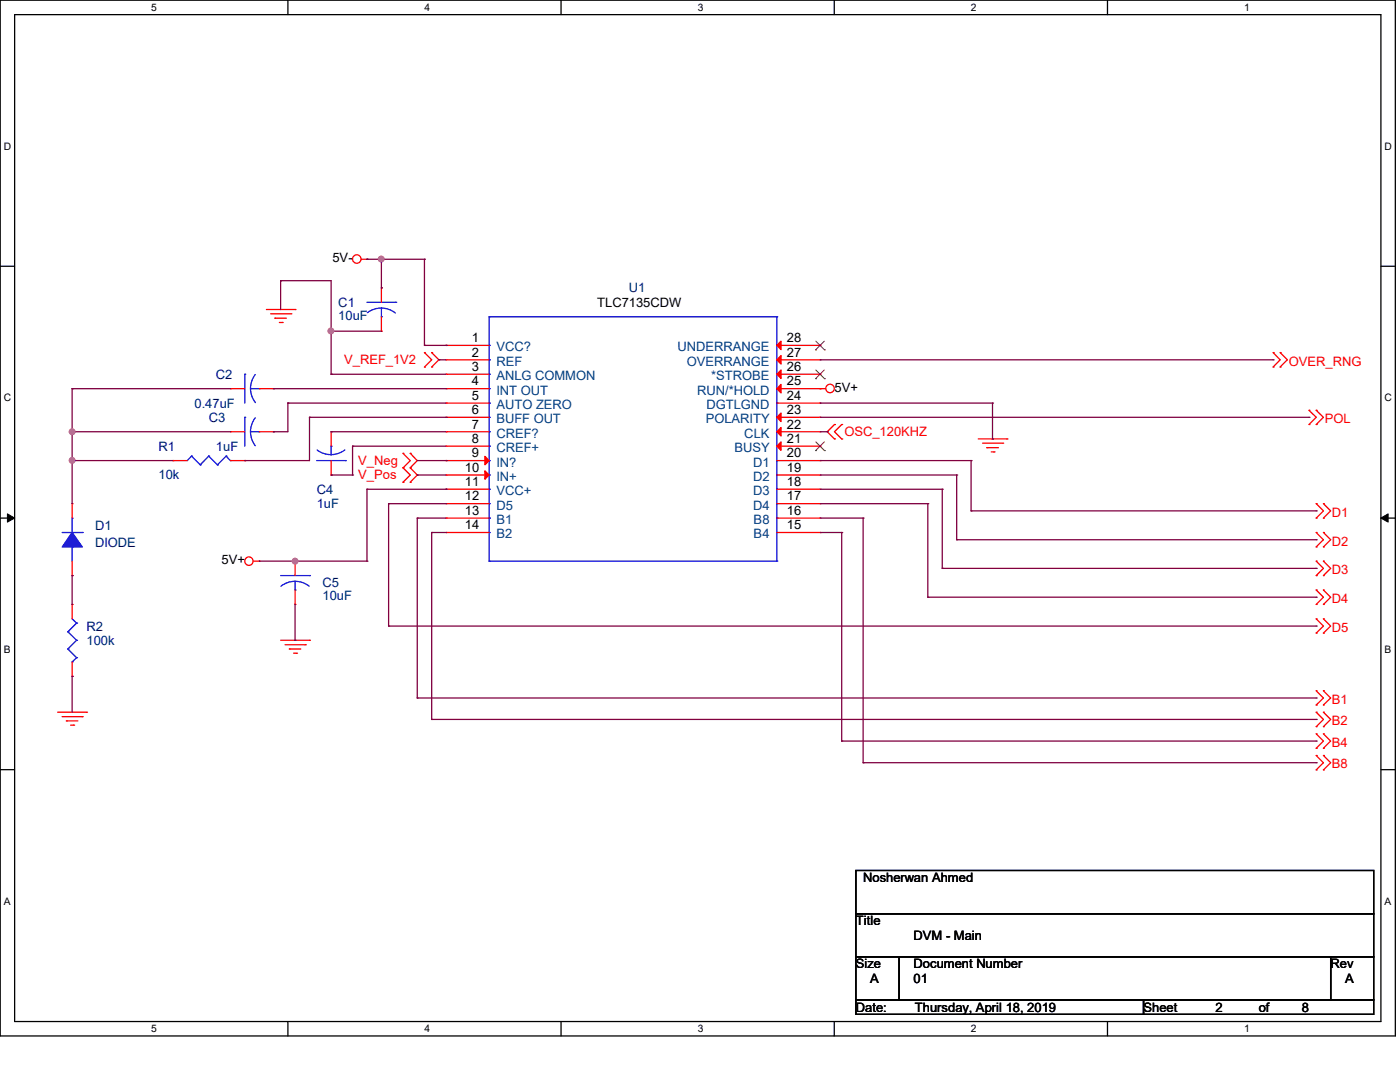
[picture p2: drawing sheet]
<svg xmlns="http://www.w3.org/2000/svg" width="279mm" height="216mm" viewBox="0 0 279 216" stroke-linecap="round" stroke-linejoin="round" font-family="sans-serif">
<path d="M0 0h278.5v206.7h-278.5zM2.9 2.9h272.7v200.9h-272.7z" fill="none" stroke="#000" stroke-width=".25"/>
<g fill="#fff">
<path d="M30.2 .3h1.1v2.3h-1.1z"/>
<path d="M30.2 204.1h1.1v2.3h-1.1z"/>
</g>
<path d="M57.4 0v2.9M57.4 203.8v2.9" fill="none" stroke="#000" stroke-width=".25"/>
<g fill="#fff">
<path d="M84.7 .3h1.1v2.3h-1.1z"/>
<path d="M84.7 204.1h1.1v2.3h-1.1z"/>
</g>
<path d="M112 0v2.9M112 203.8v2.9" fill="none" stroke="#000" stroke-width=".25"/>
<g fill="#fff">
<path d="M139.2 .3h1.1v2.3h-1.1z"/>
<path d="M139.2 204.1h1.1v2.3h-1.1z"/>
</g>
<path d="M166.5 0v2.9M166.5 203.8v2.9" fill="none" stroke="#000" stroke-width=".25"/>
<g fill="#fff">
<path d="M193.8 .3h1.1v2.3h-1.1z"/>
<path d="M193.8 204.1h1.1v2.3h-1.1z"/>
</g>
<path d="M221 0v2.9M221 203.8v2.9" fill="none" stroke="#000" stroke-width=".25"/>
<g fill="#fff">
<path d="M248.3 .3h1.1v2.3h-1.1z"/>
<path d="M248.3 204.1h1.1v2.3h-1.1z"/>
<path d="M.8 28h1.4v2.3h-1.4z"/>
<path d="M276.3 28h1.4v2.3h-1.4z"/>
<path d="M.8 78.2h1.4v2.3h-1.4z"/>
<path d="M276.3 78.2h1.4v2.3h-1.4z"/>
</g>
<path d="M0 53.1h2.9M275.6 53.1h2.9" fill="none" stroke="#000" stroke-width=".25"/>
<g fill="#fff">
<path d="M.8 128.5h1.3v2.2h-1.3z"/>
<path d="M276.3 128.5h1.3v2.2h-1.3z"/>
</g>
<path d="M0 103.4h2.9M275.6 103.4h2.9" fill="none" stroke="#000" stroke-width=".25"/>
<path d="M1.5 102.5l1.4 .9-1.4 .8zM275.6 103.4l1.4-.9v1.7z" fill="#000" stroke="#000" stroke-width=".2"/>
<g fill="#fff">
<path d="M.8 178.7h1.3v2.2h-1.3z"/>
<path d="M276.3 178.7h1.3v2.2h-1.3z"/>
</g>
<path d="M0 153.6h2.9M275.6 153.6h2.9M170.8 173.7h103.4v8.6h-103.4zM170.8 182.3h103.4v8.6h-103.4zM170.8 190.9h8.7v8.6h-8.7zM170.8 199.5h57.4v2.9h-57.4zM179.5 190.9h86.1v8.6h-86.1zM228.2 199.5h46v2.9h-46zM265.6 190.9h8.6v8.6h-8.6z" fill="none" stroke="#000" stroke-width=".25"/>
<g fill="none" stroke="#f00" stroke-width=".25">
<path d="M72.1 51.7h1.1M73.2 51.7h.1M76.1 57.4h.1M76.1 57.4v2.9M46 77.6h.1M46 77.6h2.9M51.7 77.6h2.9M53.2 61.8h5.7M54 62.6h4M54.6 77.6h.1M54.9 63.5h.1M54.9 63.5h2.2"/>
<path d="M55.8 64.3h.5M56.3 64.3h.1M58 62.6h.1M58.9 61.8h.1M76.1 66.1h.1M76.1 63.2v2.9M84.7 73.2h.1M84.7 70.4h.1M84.7 70.4l1.4 1.4-1.4 1.4M86.1 70.4h.1M86.1 73.2h.1M86.1 70.4l1.5 1.4-1.5 1.4"/>
<path d="M89 68.9h.1M89 71.8h.1M89 74.7h.1M89 77.6h.1M89 77.6h8.6M89 68.9h8.6M89 71.8h8.6M89 74.7h8.6M155 77.6h9.8M155 68.9h8.7M155 71.8h8.7M155 74.7h8.7"/>
<path d="M163.7 77.6h.1M163.7 74.7h.1M163.7 71.8h.1M163.7 68.9h.1M254.1 70.4h.1M254.1 73.2h.1M254.1 70.4l1.4 1.4-1.4 1.4M255.5 70.4h.1M255.5 73.2h.1M255.5 70.4l1.4 1.4-1.4 1.4M34.5 91.9h.1M34.5 91.9h2.9"/>
<path d="M46 86.1h.1M46 86.1h2.9M46 91.9h2.9M48.9 91.9h.1M51.7 86.1h2.9M54.6 86.1h.1M66.1 94.8h.1M66.1 86.1h.1M66.1 86.1v2.9M66.1 91.9v2.9M80.4 96.2h.1M80.4 93.3h.1"/>
<path d="M80.4 90.5h.1M80.4 93.3l1.5 1.5-1.5 1.4M80.4 90.5l1.5 1.4-1.5 1.4M81.9 93.3h.1M81.9 96.2h.1M81.9 90.5h.1M81.9 93.3l1.4 1.5-1.4 1.4M81.9 90.5l1.4 1.4-1.4 1.4M89 80.4h.1M89 83.3h.1M89 86.1h.1M89 89h.1"/>
<path d="M89 91.9h.1M89 94.8h.1M89 97.6h.1M89 86.1h8.6M89 91.9h8.6M89 80.4h8.6M89 83.3h8.6M89 89h8.6M89 94.8h8.6M89 97.6h8.6M155 86.1h8.7M155 91.9h8.7"/>
<path d="M155 80.4h8.7M155 83.3h8.7M155 89h8.7M155 94.8h8.7M155 97.6h8.7M163.7 97.6h.1M163.7 94.8h.1M163.7 91.9h.1M163.7 89h.1M163.7 86.1h.1M163.7 83.3h.1M163.7 80.4h.1"/>
<path d="M166.5 84.7h.1M166.5 87.6h.1M166.5 84.7l-1.4 1.4 1.4 1.5M168 87.6h.1M168 84.7h.1M168 84.7l-1.5 1.4 1.5 1.5M195.2 87.6h5.8M196.1 88.4h4M196.9 89.3h.1M196.9 89.3h2.4M197.8 90.2h.6M198.4 90.2h.1"/>
<path d="M200.1 88.4h.1M201 87.6h.1M261.2 81.9h.1M261.2 84.7h.1M261.2 81.9l1.5 1.4-1.5 1.4M262.7 81.9h.1M262.7 84.7h.1M262.7 81.9l1.4 1.4-1.4 1.4M14.4 114.9h.1M14.4 100.5h.1M14.4 100.5v2.9M14.4 112v2.9"/>
<path d="M50.5 112h1.2M51.7 112h.1M58.9 112h.1M58.9 112v2.9M58.9 117.7v2.9M89 100.5h.1M89 103.4h.1M89 106.3h.1M89 100.5h8.6M89 103.4h8.6M89 106.3h8.6M155 100.5h8.7"/>
<path d="M155 103.4h8.7M155 106.3h8.7M163.7 106.3h.1M163.7 103.4h.1M163.7 100.5h.1M262.7 100.5h.1M262.7 103.4h.1M262.7 106.3h.1M262.7 109.1h.1M262.7 112h.1M262.7 114.9h.1M262.7 117.7h.1"/>
<path d="M262.7 100.5l1.4 1.4-1.4 1.5M262.7 106.3l1.4 1.4-1.4 1.4M262.7 112l1.4 1.4-1.4 1.5M262.7 117.7l1.4 1.5-1.4 1.4M264.1 100.5h.1M264.1 103.4h.1M264.1 106.3h.1M264.1 109.1h.1M264.1 112h.1M264.1 114.9h.1M264.1 117.7h.1M264.1 100.5l1.5 1.4-1.5 1.5"/>
<path d="M264.1 106.3l1.5 1.4-1.5 1.4M264.1 112l1.5 1.4-1.5 1.5M264.1 117.7l1.5 1.5-1.5 1.4M14.4 120.6h.1M14.4 135h.1M14.4 120.6v2.9M14.4 132.1v2.9M56 127.8h5.8M56.9 128.7h4M57.7 129.5h.1M57.7 129.5h2.3M58.6 130.3h.6"/>
<path d="M58.9 120.6h.1M59.2 130.3h.1M60.9 128.7h.1M61.8 127.8h.1M262.7 120.6h.1M262.7 123.5h.1M262.7 126.3h.1M262.7 137.8h.1M262.7 123.5l1.4 1.4-1.4 1.4M262.7 137.8l1.4 1.5-1.4 1.4M264.1 120.6h.1M264.1 123.5h.1"/>
<path d="M264.1 126.3h.1M264.1 137.8h.1M264.1 123.5l1.5 1.4-1.5 1.4M264.1 137.8l1.5 1.5-1.5 1.4M11.5 142.1h5.8M12.4 143h4M13.3 143.8h.1M13.3 143.8h2.2M14.1 144.7h.6M14.7 144.7h.1M16.4 143h.1M17.3 142.1h.1"/>
<path d="M262.7 140.7h.1M262.7 142.1h.1M262.7 145h.1M262.7 146.4h.1M262.7 149.3h.1M262.7 150.7h.1M262.7 153.6h.1M262.7 142.1l1.4 1.5-1.4 1.4M262.7 146.4l1.4 1.5-1.4 1.4M262.7 150.7l1.4 1.5-1.4 1.4M264.1 140.7h.1M264.1 142.1h.1"/>
<path d="M264.1 145h.1M264.1 146.4h.1M264.1 149.3h.1M264.1 150.7h.1M264.1 153.6h.1M264.1 142.1l1.5 1.5-1.5 1.4M264.1 146.4l1.5 1.5-1.5 1.4M264.1 150.7l1.5 1.5-1.5 1.4"/>
<circle cx="71.2" cy="51.7" r=".85"/>
<circle cx="165.7" cy="77.5" r=".85"/>
<circle cx="49.7" cy="112" r=".83"/>
</g>
<g fill="none" stroke="#00f" stroke-width=".25">
<path d="M48.9 74.7h.1M48.9 74.7v5.7M50 77.6l.3 1.4 .7 1.3M50 77.6h1.7M50.9 74.7l-.7 1.4-.2 1.5M51.7 77.6h.1M73.2 60.3h5.8M76.1 63.2h.1M76.1 61.5l1.5 .2 1.3 .7M76.1 61.5l-1.5 .2-1.3 .7M76.1 61.5v1.7M79 60.3h.1"/>
<path d="M97.6 63.2h.1M97.6 68.9h.1M97.6 71.8h.1M97.6 74.7h.1M97.6 77.6h.1M97.6 63.2v48.8M97.6 63.2h57.4M155 63.2h.1M155 77.6h.1M155 74.7h.1M155 71.8h.1M155 68.9h.1"/>
<path d="M155 63.2v48.8M38.2 91h.1M38.2 91l-.8 .9M38.2 91l1.8 1.8M40 92.8h.1M41.7 91h.1M41.7 91l-1.7 1.8M41.7 91l1.7 1.8M43.4 92.8h.1M45.1 91h.1M45.1 91l-1.7 1.8M45.1 91l.9 .9"/>
<path d="M46 91.9h.1M48.9 83.3h.1M48.9 83.3v5.7M50 86.1l.2 1.5 .8 1.3M50 86.1h1.7M51 83.4l-.8 1.3-.2 1.4M51.7 86.1h.1M63.2 91.9h5.7M66.1 89h.1M66.1 89v1.8M68.8 89.8l-1.3 .7-1.4 .2-1.5-.2-1.3-.7M68.9 91.9h.1"/>
<path d="M97.6 80.4h.1M97.6 83.3h.1M97.6 86.1h.1M97.6 89h.1M97.6 91.9h.1M97.6 94.8h.1M97.6 97.6h.1M155 97.6h.1M155 94.8h.1M155 91.9h.1M155 89h.1M155 86.1h.1"/>
<path d="M155 83.3h.1M155 80.4h.1M12.4 106.3h4M14.4 109.1h.1M14.4 103.4h.1M14.4 103.4v2.9M14.4 109.1v2.9M16.4 106.3h.1M56 114.9h5.8M58.9 117.7h.1M58.9 116l1.5 .2 1.3 .8M58.9 116l-1.5 .2-1.3 .8"/>
<path d="M58.9 116v1.7M61.8 114.9h.1M97.6 112h.1M97.6 100.5h.1M97.6 103.4h.1M97.6 106.3h.1M97.6 112h57.4M155 112h.1M155 106.3h.1M155 103.4h.1M155 100.5h.1M13.5 126.1h.1"/>
<path d="M13.5 129.5h.1M13.5 126.1l1.8 1.7M13.5 129.5l1.8 1.7M14.4 132.1h.1M14.4 123.5l.9 .8M15.3 124.3h.1M15.3 127.8h.1M15.3 131.2h.1M15.3 124.3l-1.8 1.8M15.3 127.8l-1.8 1.7M15.3 131.2l-.9 .9"/>
</g>
<g fill="#f00" stroke="#f00" stroke-width=".25">
<path d="M96.8 91.1l.8 .8-.8 .9z"/>
<path d="M96.8 93.9l.8 .9-.8 .8z"/>
<path d="M155 89l.9-.8v1.7z"/>
<path d="M155 86.1l.9-.8v1.7z"/>
<path d="M155 83.3l.9-.9v1.7z"/>
<path d="M155 77.6l.9-.9v1.7z"/>
<path d="M155 74.7l.9-.9v1.7z"/>
<path d="M155 71.8l.9-.8v1.6z"/>
<path d="M155 68.9l.9-.8v1.7z"/>
</g>
<path d="M162.8 75.6h.1M162.8 69.8h.1M162.8 73.8l1.7 1.8M162.8 68.1l1.7 1.7M164.5 73.8l-1.7 1.8M164.5 68.1l-1.7 1.7M164.5 75.6h.1M164.5 69.8h.1M162.8 89.9h.1M162.8 88.2l1.7 1.7M164.5 88.2l-1.7 1.7M164.5 89.9h.1" fill="none" stroke="#804000" stroke-width=".2"/>
<path d="M14.4 106.3l2 2.8h-4z" fill-rule="evenodd" fill="#00f" stroke="#00f" stroke-width=".25"/>
<g fill="none" stroke="#800040" stroke-width=".25">
<path d="M56 56h.1M56 56h10.1v18.7M56 56v5.8M73.2 51.7h.1M73.2 51.7h11.5M76.1 57.4h.1M76.1 51.7v5.7M84.7 51.7h.1M84.7 51.7v17.2M14.4 77.6h.1M14.4 77.6v22.9M14.4 77.6h31.6"/>
<path d="M54.6 77.6h.1M54.6 77.6h34.4M66.1 74.7h.1M66.1 66.1h.1M66.1 74.7h22.9M66.1 66.1h10M84.7 68.9h.1M84.7 68.9h4.3M87.6 71.8h.1M87.6 71.8h1.4M89 68.9h.1M163.7 71.8h90.4"/>
<path d="M254.1 71.8h.1M14.4 86.1h.1M14.4 91.9h.1M14.4 86.1h31.6M14.4 91.9h20.1M48.9 91.9h.1M54.6 86.1h.1M57.4 80.4h.1M57.4 80.4h31.6M57.4 80.4v5.7h-2.8M61.8 83.3h.1M61.8 83.3v8.6h-12.9"/>
<path d="M61.8 83.3h27.2M66.1 86.1h.1M66.1 94.8h.1M66.1 86.1h22.9M66.1 94.8h4.3M70.4 94.8h.1M70.4 89h.1M70.4 89v5.8M70.4 89h18.6M73.2 97.6h.1M73.2 97.6h15.8M73.2 97.6v14.4"/>
<path d="M83.3 94.8h.1M83.3 91.9h5.7M83.3 94.8h5.7M89 83.3h.1M89 91.9h.1M89 97.6h.1M163.7 80.4h34.4M163.7 86.1h1.4M163.7 91.9h30.1M163.7 83.3h97.5M163.7 94.8h27.2M163.7 97.6h24.3"/>
<path d="M165.1 86.1h.1M188 97.6h.1M188 97.6v15.8M190.9 94.8h.1M190.9 94.8v12.9M193.8 91.9h.1M193.8 91.9v10M198.1 80.4h.1M198.1 87.6h.1M198.1 80.4v7.2M261.2 83.3h.1M14.4 114.9h.1"/>
<path d="M14.4 114.9v5.7M51.7 112h21.5M58.9 112h.1M73.2 112h.1M77.6 100.5h.1M77.6 100.5h11.4M77.6 100.5v24.4M83.3 103.4h.1M83.3 103.4h5.7M83.3 103.4v35.9M86.1 106.3h.1M86.1 106.3h2.9"/>
<path d="M86.1 106.3v37.3M163.7 103.4h8.6M163.7 106.3h4.3M163.7 100.5h21.5M168 106.3h.1M168 106.3v41.6M172.3 103.4h.1M172.3 103.4v48.8M185.2 100.5h.1M185.2 119.2h.1M185.2 100.5v18.7M185.2 119.2h77.5"/>
<path d="M188 113.4h.1M188 113.4h74.7M190.9 107.7h.1M190.9 107.7h71.8M193.8 101.9h.1M193.8 101.9h68.9M262.7 101.9h.1M262.7 107.7h.1M262.7 113.4h.1M262.7 119.2h.1M14.4 135h.1M14.4 135v7.1"/>
<path d="M58.9 127.8h.1M58.9 120.6v7.2M77.6 124.9h.1M77.6 124.9h185.1M83.3 139.3h.1M83.3 139.3h179.4M262.7 139.3h.1M262.7 124.9h.1M86.1 143.6h.1M86.1 143.6h176.6M168 147.9h.1M168 147.9h94.7"/>
<path d="M172.3 152.2h.1M172.3 152.2h90.4M262.7 143.6h.1M262.7 147.9h.1M262.7 152.2h.1"/>
</g>
<g fill="#f0f" stroke="#f0f" stroke-width=".25">
<circle cx="14.4" cy="86.1" r=".55"/>
<circle cx="14.4" cy="91.9" r=".55"/>
<circle cx="76.1" cy="51.7" r=".55"/>
<circle cx="66" cy="66" r=".55"/>
<circle cx="58.9" cy="112" r=".55"/>
</g>
<g font-size="2.6">
<text x="66.3" y="52.3">5V-</text>
<text x="119.2" y="61.2">TLC7135CDW</text>
<text x="94.2" y="68.3">1</text>
<text x="94.2" y="71.2">2</text>
<text x="157" y="71.2">27</text>
<text x="157" y="68.3">28</text>
<text x="94.2" y="74">3</text>
<text x="94.2" y="76.9">4</text>
<text x="157" y="76.9">25</text>
<text x="157" y="74">26</text>
<text x="94.2" y="79.8">5</text>
<text x="94.2" y="82.6">6</text>
<text x="157" y="82.6">23</text>
<text x="157" y="79.8">24</text>
<text x="166.5" y="78.1">5V+</text>
<text x="94.2" y="85.5">7</text>
<text x="94.2" y="88.4">8</text>
<text x="157" y="88.4">21</text>
<text x="157" y="85.5">22</text>
<text x="92.8" y="94.1">10</text>
<text x="94.2" y="91.3">9</text>
<text x="157" y="94.1">19</text>
<text x="157" y="91.3">20</text>
<text x="92.8" y="97">11</text>
<text x="92.8" y="99.9">12</text>
<text x="157" y="99.9">17</text>
<text x="157" y="97">18</text>
<text x="92.8" y="102.7">13</text>
<text x="92.8" y="105.6">14</text>
<text x="157" y="105.6">15</text>
<text x="157" y="102.7">16</text>
<text x="44.2" y="112.6">5V+</text>
<text x="172.3" y="176">Nosherwan Ahmed</text>
<text x="170.8" y="184.7">Title</text>
<text x="182.3" y="187.5">DVM - Main</text>
<text x="170.8" y="193.3">Size</text>
<text x="173.7" y="196.1">A</text>
<text x="182.3" y="196.1">01</text>
<text x="182.3" y="193.3">Document Number</text>
<text x="265.6" y="193.3">Rev</text>
<text x="268.4" y="196.1">A</text>
<text x="170.8" y="201.8">Date:</text>
<text x="182.6" y="201.8">Thursday, April 18, 2019</text>
<text x="228.2" y="201.8">Sheet</text>
<text x="242.6" y="201.8">2</text>
<text x="251.2" y="201.8">of</text>
<text x="259.8" y="201.8">8</text>
</g>
<g font-size="2.6" fill="#000080">
<text x="125.5" y="58.3">U1</text>
<text x="67.5" y="61.2">C1</text>
<text x="67.5" y="63.8">10uF</text>
<text x="43.1" y="75.6">C2</text>
<text x="38.8" y="81.3">0.47uF</text>
<text x="31.6" y="89.9">R1</text>
<text x="41.7" y="84.2">C3</text>
<text x="43.1" y="89.9">1uF</text>
<text x="31.6" y="95.7">10k</text>
<text x="63.2" y="98.6">C4</text>
<text x="63.2" y="101.4">1uF</text>
<text x="19" y="105.7">D1</text>
<text x="19" y="109.1">DIODE</text>
<text x="64.3" y="117.2">C5</text>
<text x="64.3" y="119.8">10uF</text>
<text x="17.3" y="125.8">R2</text>
<text x="17.3" y="128.7">100k</text>
</g>
<g font-size="2.6" fill="#004080">
<text x="99.1" y="70.1">VCC?</text>
<text x="135.2" y="70.1">UNDERRANGE</text>
<text x="99.1" y="73">REF</text>
<text x="99.1" y="75.9">ANLG COMMON</text>
<text x="137.1" y="73">OVERRANGE</text>
<text x="141.9" y="75.9">*STROBE</text>
<text x="99.1" y="78.7">INT OUT</text>
<text x="99.1" y="81.6">AUTO ZERO</text>
<text x="139.1" y="78.7">RUN/*HOLD</text>
<text x="141" y="81.6">DGTLGND</text>
<text x="99.1" y="84.5">BUFF OUT</text>
<text x="99.1" y="87.3">CREF?</text>
<text x="140.8" y="84.5">POLARITY</text>
<text x="148.5" y="87.3">CLK</text>
<text x="99.1" y="90.2">CREF+</text>
<text x="99.1" y="93.1">IN?</text>
<text x="99.1" y="96">IN+</text>
<text x="146.6" y="90.2">BUSY</text>
<text x="150.3" y="96">D2</text>
<text x="150.3" y="93.1">D1</text>
<text x="99.1" y="98.8">VCC+</text>
<text x="99.1" y="101.7">D5</text>
<text x="150.3" y="101.7">D4</text>
<text x="150.3" y="98.8">D3</text>
<text x="99.1" y="104.6">B1</text>
<text x="99.1" y="107.4">B2</text>
<text x="150.4" y="107.4">B4</text>
<text x="150.4" y="104.6">B8</text>
</g>
<g font-size="2.6" fill="#f00">
<text x="68.7" y="72.7">V_REF_1V2</text>
<text x="257.2" y="73">OVER_RNG</text>
<text x="168.5" y="87">OSC_120KHZ</text>
<text x="264.4" y="84.5">POL</text>
<text x="71.5" y="95.7">V_Pos</text>
<text x="71.5" y="92.8">V_Neg</text>
<text x="265.8" y="103.1">D1</text>
<text x="265.8" y="108.9">D2</text>
<text x="265.8" y="114.6">D3</text>
<text x="265.8" y="120.4">D4</text>
<text x="265.8" y="126.1">D5</text>
<text x="265.8" y="140.4">B1</text>
<text x="265.8" y="144.7">B2</text>
<text x="265.8" y="149.1">B4</text>
<text x="265.8" y="153.3">B8</text>
</g>
<g font-size="2.1">
<text x="30.2" y="2.2">5</text>
<text x="84.7" y="2.2">4</text>
<text x="139.2" y="2.2">3</text>
<text x="193.8" y="2.2">2</text>
<text x="248.3" y="2.2">1</text>
<text x=".8" y="29.8">D</text>
<text x="276.3" y="29.8">D</text>
<text x=".8" y="80.1">C</text>
<text x="276.3" y="80.1">C</text>
<text x=".8" y="130.3">B</text>
<text x="276.3" y="130.3">B</text>
<text x=".8" y="180.5">A</text>
<text x="276.3" y="180.5">A</text>
<text x="30.2" y="206">5</text>
<text x="84.7" y="206">4</text>
<text x="139.2" y="206">3</text>
<text x="193.8" y="206">2</text>
<text x="248.3" y="206">1</text>
</g>
</svg>
